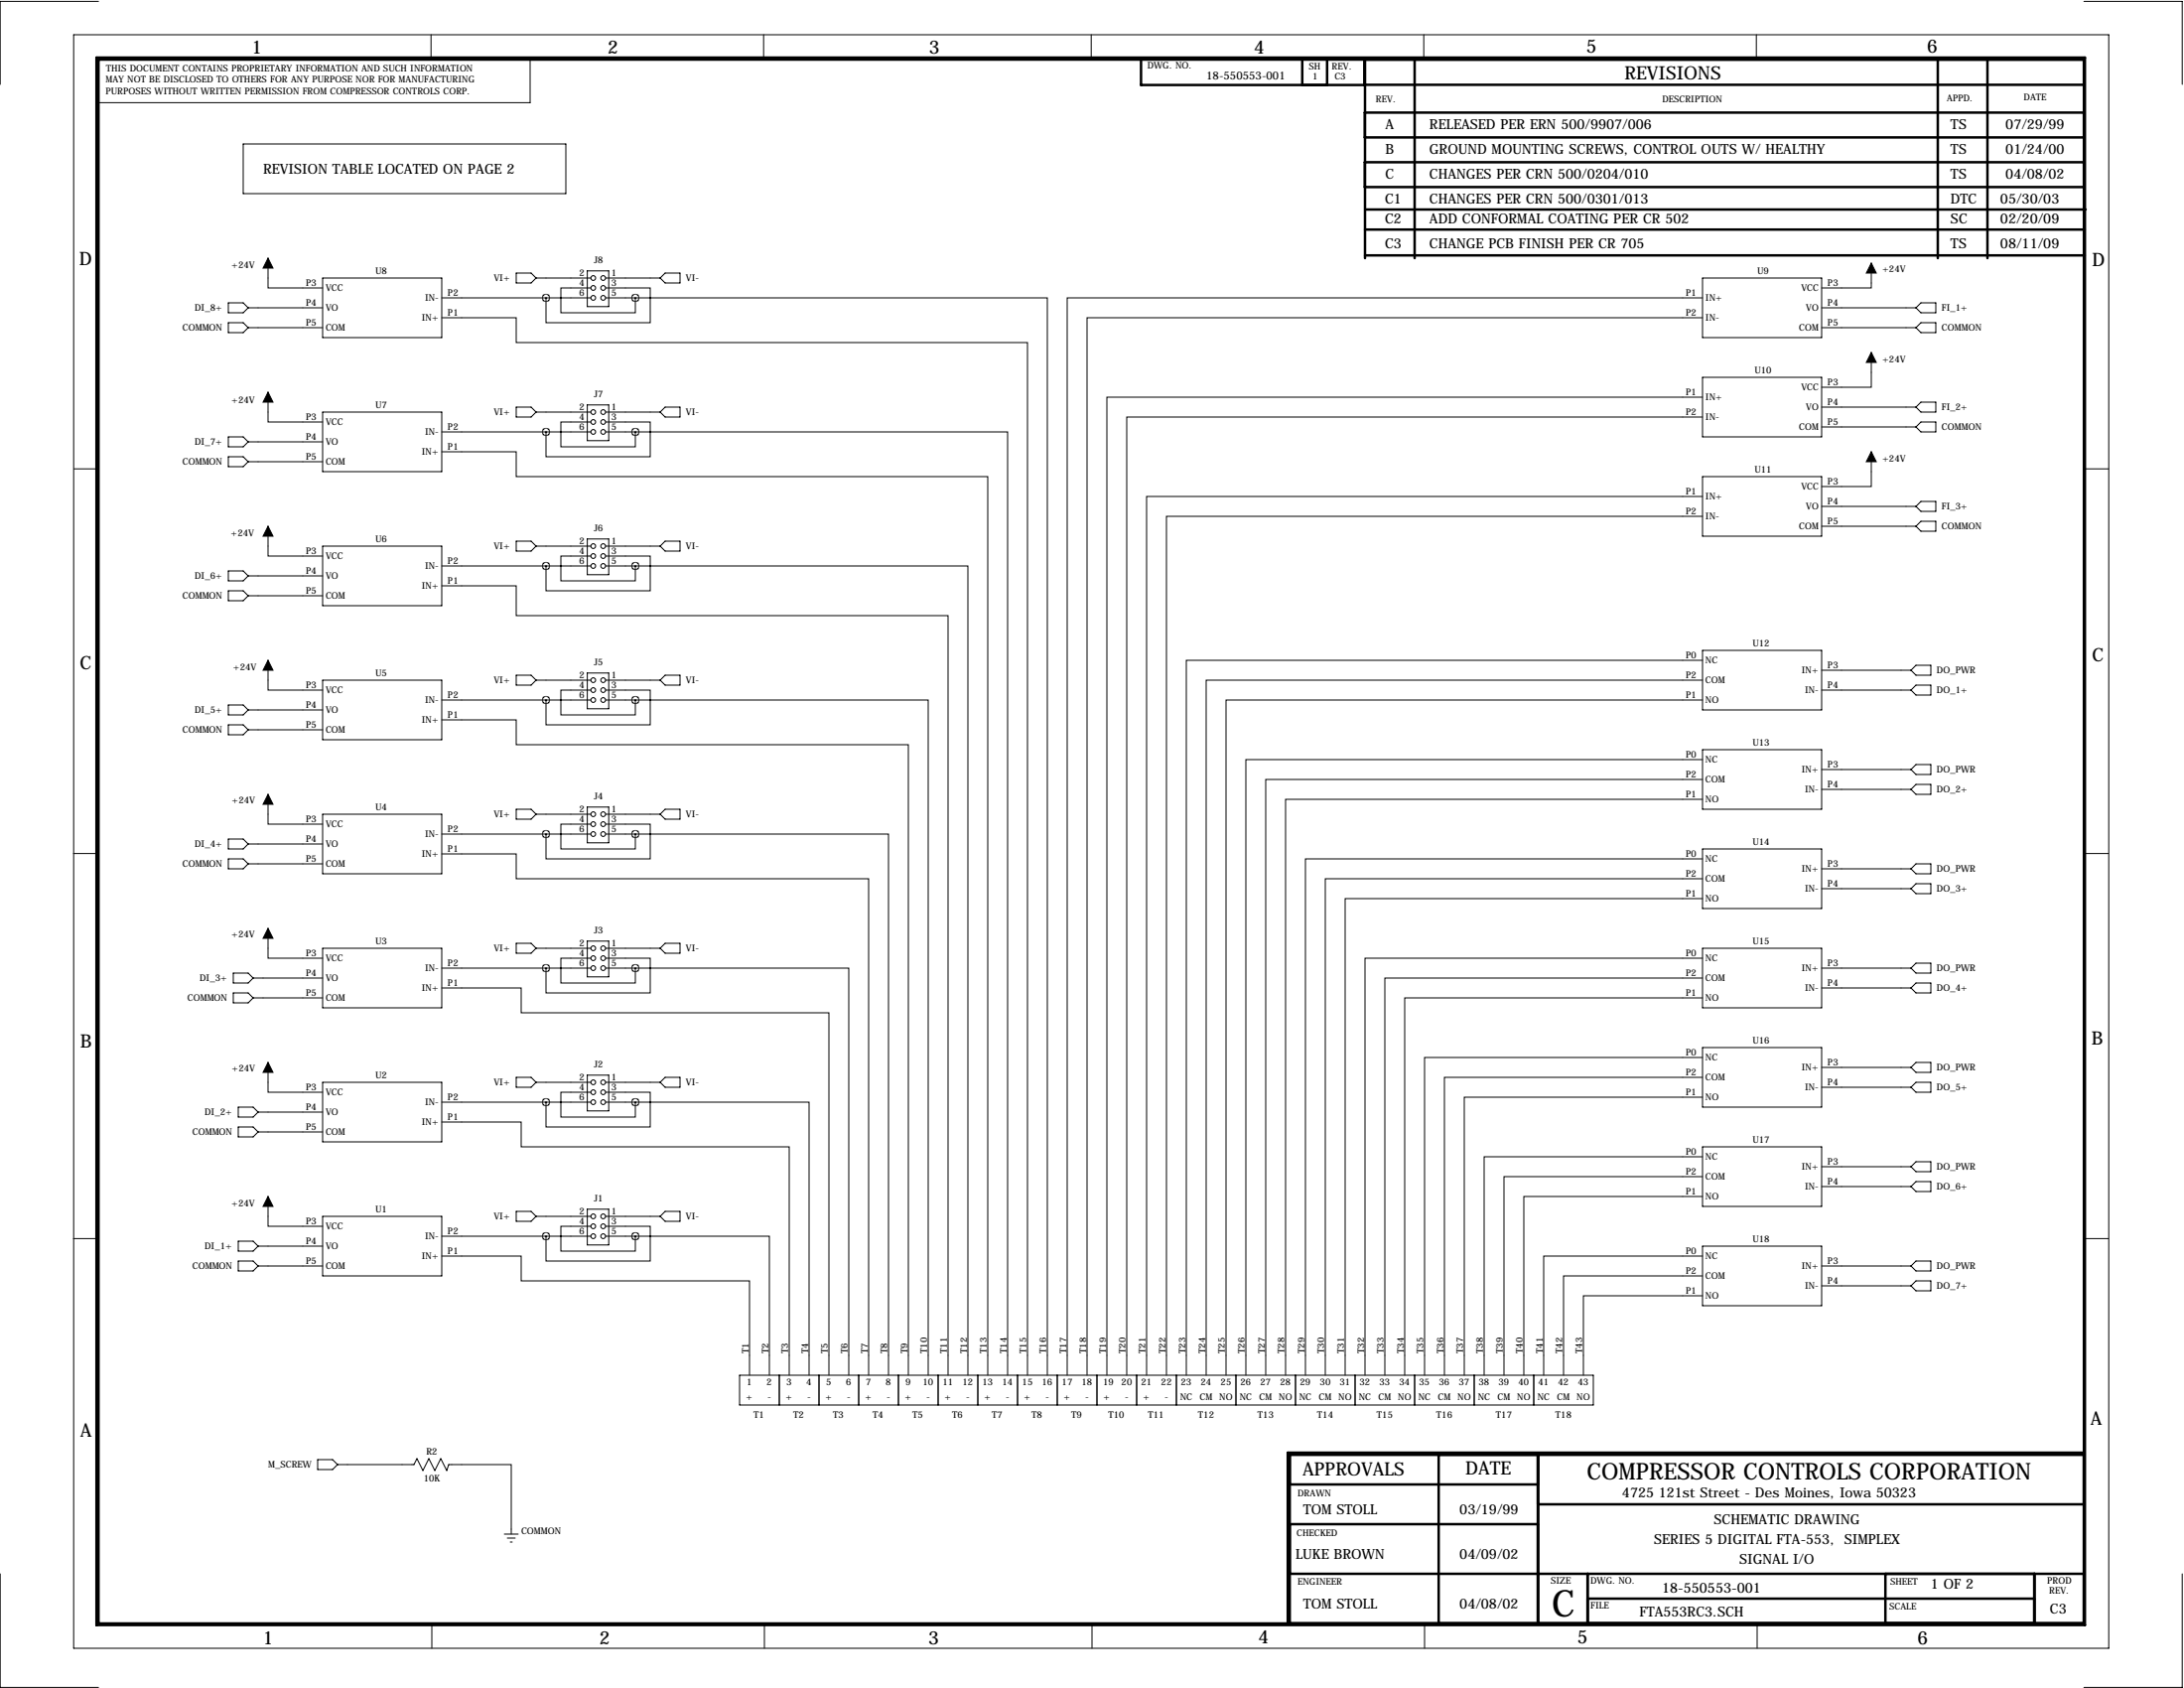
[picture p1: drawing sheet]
<svg xmlns="http://www.w3.org/2000/svg" width="559mm" height="432mm" viewBox="0 0 559 432" stroke-linecap="round" stroke-linejoin="round" font-family="sans-serif">
<g fill="none" stroke="#000" stroke-width=".25">
<path d="M18.8 8.9h520.7v412.7h-520.7zM25.2 .4h-25.1v21.2M110.3 8.9v6.3M142.8 15.2h-7.2v11.1h-110.8M195.4 8.9v6.3M279.2 8.9v6.3M364.3 8.9v6.3M449.4 8.9v6.3M533.2 .4h25.1v21.2M62.2 36.8h82.6v12.7h-82.6zM58.4 77.5h3.8l1.3 1.2-1.3 1.3h-3.8zM63.5 78.7h19"/>
<path d="M68.6 66v7.7h13.9M82.5 71.1h30.5v15.3h-30.5zM113 76.2h38.1M132.1 69.8h3.8l1.3 1.3-1.3 1.3h-3.8zM137.2 71.1h13.9M150.3 69.3h5.5v9.1h-5.5zM151.1 73.7h-7.6v6.3h19.1v-3.8M154.9 73.7h11.5v8.9h-26.7v-6.4M154.9 71.1h14M154.9 76.2h7.7M162.6 76.2h105.4v275.6M168.9 71.1l1.3-1.3h3.8v2.6h-3.8z"/>
<path d="M435.6 76.2h-162.6v275.6M435.6 71.1h30.5v15.3h-30.5zM466.1 78.7h24.1M478.8 67.3v6.4h-12.7M491.5 77.5h3.8v2.5h-3.8l-1.3-1.3zM58.4 82.6h3.8l1.3 1.2-1.3 1.3h-3.8zM63.5 83.8h19M113 81.3h19.1v6.3h130.8v264.2M435.6 81.3h-157.5v270.5M435.6 96.5h30.5v15.3h-30.5zM466.1 83.8h24.1M478.8 90.2v8.9h-12.7"/>
<path d="M491.5 82.6h3.8v2.5h-3.8l-1.3-1.3zM18.9 119.9h6.4M58.4 111.8h3.8l1.3 1.2-1.3 1.3h-3.8zM58.4 116.8h3.8l1.3 1.3-1.3 1.3h-3.8zM63.5 113h19M63.5 118.1h19M68.6 100.3v7.6h13.9M82.5 105.4h30.5v15.2h-30.5zM113 115.6h19.1v6.3h120.6v229.9M113 110.5h38.1M132.1 104.1h3.8l1.3 1.3-1.3 1.3h-3.8zM137.2 105.4h13.9"/>
<path d="M150.3 103.6h5.5v9.1h-5.5zM151.1 107.9h-7.6v6.4h19.1v-3.8M154.9 107.9h11.5v8.9h-26.7v-6.3M154.9 105.4h14M154.9 110.5h7.7M162.6 110.5h95.2v241.3M168.9 105.4l1.3-1.3h3.8v2.6h-3.8zM435.6 101.6h-152.4v250.2M435.6 106.7h-147.3v245.1M466.1 104.1h24.1M466.1 109.2h24.1M478.8 115.6v8.9h-12.7"/>
<path d="M491.5 102.9h3.8v2.5h-3.8l-1.3-1.3zM491.5 107.9h3.8v2.6h-3.8l-1.3-1.3zM533.1 119.9h6.4M68.6 134.6v7.6h13.9M82.5 139.7h30.5v15.2h-30.5zM132.1 138.4h3.8l1.3 1.3-1.3 1.3h-3.8zM137.2 139.7h13.9M150.3 137.9h5.5v9.1h-5.5zM154.9 139.7h14M168.9 139.7l1.3-1.3h3.8v2.6h-3.8zM435.6 127h-142.2v224.8M435.6 132.1h-137.2v219.7"/>
<path d="M435.6 121.9h30.5v15.3h-30.5zM466.1 129.5h24.1M466.1 134.6h24.1M490.2 134.6l1.3-1.3h3.8v2.6h-3.8zM491.5 128.3h3.8v2.5h-3.8l-1.3-1.3zM58.4 146h3.8l1.3 1.3-1.3 1.3h-3.8zM58.4 151.1h3.8l1.3 1.3-1.3 1.3h-3.8zM63.5 147.3h19M63.5 152.4h19M113 149.9h19.1v7.6h110.5v194.3M113 144.8h38.1M151.1 142.2h-7.6v6.4h19.1v-3.8"/>
<path d="M154.9 142.2h11.5v8.9h-26.7v-6.3M154.9 144.8h7.7M162.6 144.8h85v207M68.6 168.9v7.6h13.9M82.5 174h30.5v15.2h-30.5zM113 179.1h38.1M132.1 172.7h3.8l1.3 1.3-1.3 1.3h-3.8zM137.2 174h13.9M150.3 172.2h5.5v9.1h-5.5zM151.1 176.5h-7.6v6.4h19.1v-3.8M154.9 176.5h11.5v8.9h-26.7v-6.3M154.9 174h14"/>
<path d="M154.9 179.1h7.7M162.6 179.1h74.9v172.7M170.2 172.7h3.8v2.6h-3.8l-1.3-1.3zM435.6 168.9h-132.1v182.9M435.6 174h-127v177.8M435.6 179.1h-121.9v172.7M435.6 166.4h30.5v15.2h-30.5zM466.1 176.5h22.8M466.1 171.4h22.8M490.2 175.3h3.8v2.5h-3.8l-1.3-1.3zM490.2 170.2h3.8v2.5h-3.8l-1.3-1.3zM58.4 180.3h3.8l1.3 1.3-1.3 1.3h-3.8z"/>
<path d="M58.4 185.4h3.8l1.3 1.3-1.3 1.3h-3.8zM63.5 181.6h19M63.5 186.7h19M113 184.1h19.1v6.4h100.3v161.3M435.6 194.3h-116.8v157.5M435.6 199.4h-111.8v152.4M435.6 191.8h30.5v15.2h-30.5zM466.1 196.8h22.8M488.9 196.8l1.3-1.2h3.8v2.5h-3.8zM18.8 218.3h6.4M58.4 214.6h3.8l1.3 1.3-1.3 1.3h-3.8zM58.4 219.7h3.8l1.3 1.3-1.3 1.2h-3.8z"/>
<path d="M63.5 215.9h19M68.6 203.2v7.6h13.9M82.5 208.3h30.5v15.2h-30.5zM113 218.4h19.1v6.4h90.1v127M113 213.4h38.1M132.1 207h3.8l1.3 1.3-1.3 1.2h-3.8zM137.2 208.3h13.9M150.3 206.5h5.5v9.1h-5.5zM151.1 210.8h-7.6v6.4h19.1v-3.8M154.9 210.8h11.5v8.9h-26.7v-6.3M154.9 208.3h14M154.9 213.4h7.7"/>
<path d="M162.6 213.4h64.7v138.4M170.2 207h3.8v2.5h-3.8l-1.3-1.2zM435.6 204.5h-106.7v147.3M435.6 219.7h-101.6v132.1M435.6 217.2h30.5v15.2h-30.5zM466.1 201.9h22.8M490.2 200.7h3.8v2.5h-3.8l-1.3-1.3zM533 218.3h6.4M63.5 221h19M68.6 237.5v7.6h13.9M435.6 224.8h-96.5v127M435.6 229.9h-91.4v121.9"/>
<path d="M466.1 222.2h22.8M466.1 227.3h22.8M490.2 221h3.8v2.5h-3.8l-1.3-1.3zM490.2 226.1h3.8v2.5h-3.8l-1.3-1.3zM59.7 248.9h3.8l1.3 1.3-1.3 1.3h-3.8zM59.7 254h3.8l1.3 1.3-1.3 1.2h-3.8zM64.8 250.2h17.7M64.8 255.3h17.7M82.5 242.6h30.5v15.2h-30.5zM113 252.7h20.3v6.4h78.8v92.7M113 247.6h38.1M132.1 241.3h3.8l1.3 1.3-1.3 1.2h-3.8z"/>
<path d="M137.2 242.6h13.9M150.3 240.7h5.5v9.2h-5.5zM151.1 245.1h-7.6v6.4h19.1v-3.9M154.9 245.1h11.5v8.9h-26.7v-6.4M154.9 242.6h14M154.9 247.6h7.7M162.6 247.6h54.6v104.2M168.9 242.6l1.3-1.3h3.8v2.5h-3.8zM435.6 245.1h-86.4v106.7M435.6 250.2h-81.3v101.6M435.6 255.3h-76.2v96.5M435.6 242.6h30.5v15.2h-30.5z"/>
<path d="M466.1 247.6h22.8M466.1 252.7h22.8M490.2 251.5h3.8v2.5h-3.8l-1.3-1.3zM490.2 246.4h3.8v2.5h-3.8l-1.3-1.3zM68.6 271.8v7.6h13.9M82.5 276.9h30.5v15.2h-30.5zM132.1 275.6h3.8l1.3 1.3-1.3 1.2h-3.8zM137.2 276.9h13.9M150.3 275h5.5v9.2h-5.5zM151.1 279.4h-7.6v6.4h19.1v-3.9M154.9 279.4h11.5v8.9h-26.7v-6.4M154.9 276.9h14"/>
<path d="M168.9 276.9l1.3-1.3h3.8v2.5h-3.8zM435.6 270.5h-71.1v81.3M435.6 275.6h-66v76.2M435.6 268h30.5v15.2h-30.5zM466.1 273h22.8M466.1 278.1h22.8M490.2 276.9h3.8v2.5h-3.8l-1.3-1.3zM490.2 271.8h3.8v2.5h-3.8l-1.3-1.3zM61 283.2h3.8l1.2 1.3-1.2 1.3h-3.8zM61 288.3h3.8l1.2 1.3-1.2 1.2h-3.8zM66 284.5h16.5M66 289.6h16.5"/>
<path d="M113 287h20.3v6.4h68.6v58.4M113 281.9h38.1M154.9 281.9h7.7M162.6 281.9h44.4v69.9M435.6 280.7h-61v71.1M435.6 295.9h-55.9v55.9M435.6 293.4h30.5v15.2h-30.5zM466.1 298.4h22.8M490.2 297.2h3.8v2.5h-3.8l-1.3-1.3zM18.8 316.8h6.4M61 317.5h3.8l1.2 1.3-1.2 1.2h-3.8zM66 318.8h16.5"/>
<path d="M68.6 306.1v7.6h13.9M82.5 311.1h30.5v15.3h-30.5zM113 316.2h38.1M132.1 309.9h3.8l1.3 1.2-1.3 1.3h-3.8zM137.2 311.1h13.9M150.3 309.3h5.5v9.2h-5.5zM151.1 313.7h-7.6v6.3h19.1v-3.8M154.9 313.7h11.5v8.9h-26.7v-6.4M154.9 311.1h14M154.9 316.2h7.7M162.6 316.2h34.2v35.6M170.2 309.9h3.8v2.5h-3.8l-1.3-1.3z"/>
<path d="M435.6 301h-50.8v50.8M435.6 306.1h-45.7v45.7M435.6 318.8h30.5v15.2h-30.5zM466.1 303.5h22.8M490.2 302.3h3.8v2.5h-3.8l-1.3-1.3zM533 316.8h6.4M61 322.6h3.8l1.2 1.2-1.2 1.3h-3.8zM66 323.8h16.5M113 321.3h20.3v6.4h58.5v24.1M435.6 321.3h-40.6v30.5M435.6 326.4h-35.6v25.4M435.6 331.5h-30.5v20.3"/>
<path d="M466.1 323.8h22.8M466.1 328.9h22.8M490.2 322.6h3.8v2.5h-3.8l-1.3-1.3zM490.2 327.7h3.8v2.5h-3.8l-1.3-1.3zM189.2 351.8h218.5v7.6h-218.5zM199.4 351.8v7.6M209.5 351.8v7.6M219.7 351.8v7.6M229.9 351.8v7.6M240 351.8v7.6M250.2 351.8v7.6M260.3 351.8v7.6"/>
<path d="M270.5 351.8v7.6M280.7 351.8v7.6M290.8 351.8v7.6M301 351.8v7.6M316.2 351.8v7.6M331.5 351.8v7.6M346.7 351.8v7.6M361.9 351.8v7.6M377.2 351.8v7.6M392.4 351.8v7.6M81.3 373.4h3.8l1.3 1.2-1.3 1.3h-3.8zM86.4 374.6h19.5l.8-1.5 1.5 3.1 1.5-3.1 1.6 3.1 1.5-3.1 1.5 3.1 .5-1.6h16v17.8"/>
<path d="M129 392.4h3.6M129.8 393.4h2M130.6 394.5h.5M.1 402.6v29h25.1M110.5 415.3v6.3M195.6 415.3v6.3M279.4 415.3v6.3M364.5 415.3v6.3M449.6 415.3v6.3M558.3 402.6v29h-25.1"/>
<circle cx="151.8" cy="71.1" r=".61"/>
<circle cx="151.8" cy="76.2" r=".61"/>
<circle cx="151.8" cy="73.7" r=".61"/>
<circle cx="154.3" cy="71.1" r=".61"/>
<circle cx="154.3" cy="76.2" r=".61"/>
<circle cx="154.3" cy="73.7" r=".61"/>
<circle cx="151.8" cy="107.9" r=".61"/>
<circle cx="151.8" cy="110.5" r=".61"/>
<circle cx="151.8" cy="105.4" r=".61"/>
<circle cx="154.3" cy="107.9" r=".61"/>
<circle cx="154.3" cy="110.5" r=".61"/>
<circle cx="154.3" cy="105.4" r=".61"/>
<circle cx="151.8" cy="139.7" r=".61"/>
<circle cx="154.3" cy="139.7" r=".61"/>
<circle cx="151.8" cy="142.2" r=".61"/>
<circle cx="151.8" cy="144.8" r=".61"/>
<circle cx="154.3" cy="144.8" r=".61"/>
<circle cx="154.3" cy="142.2" r=".61"/>
<circle cx="151.8" cy="174" r=".61"/>
<circle cx="151.8" cy="176.5" r=".61"/>
<circle cx="151.8" cy="179.1" r=".61"/>
<circle cx="154.3" cy="176.5" r=".61"/>
<circle cx="154.3" cy="174" r=".61"/>
<circle cx="154.3" cy="179.1" r=".61"/>
<circle cx="151.8" cy="208.3" r=".61"/>
<circle cx="151.8" cy="210.8" r=".61"/>
<circle cx="151.8" cy="213.4" r=".61"/>
<circle cx="154.3" cy="208.3" r=".61"/>
<circle cx="154.3" cy="210.8" r=".61"/>
<circle cx="154.3" cy="213.4" r=".61"/>
<circle cx="151.8" cy="247.6" r=".61"/>
<circle cx="151.8" cy="242.6" r=".61"/>
<circle cx="151.8" cy="245.1" r=".61"/>
<circle cx="154.3" cy="247.6" r=".61"/>
<circle cx="154.3" cy="245.1" r=".61"/>
<circle cx="154.3" cy="242.6" r=".61"/>
<circle cx="151.8" cy="276.9" r=".61"/>
<circle cx="151.8" cy="279.4" r=".61"/>
<circle cx="154.3" cy="276.9" r=".61"/>
<circle cx="154.3" cy="279.4" r=".61"/>
<circle cx="151.8" cy="281.9" r=".61"/>
<circle cx="154.3" cy="281.9" r=".61"/>
<circle cx="151.8" cy="313.7" r=".61"/>
<circle cx="151.8" cy="311.1" r=".61"/>
<circle cx="151.8" cy="316.2" r=".61"/>
<circle cx="154.3" cy="313.7" r=".61"/>
<circle cx="154.3" cy="311.1" r=".61"/>
<circle cx="154.3" cy="316.2" r=".61"/>
</g>
<g fill="none" stroke="#000" stroke-width=".63">
<path d="M24.7 14.7h508.8v401h-508.8zM25.2 15.2h508v400.1h-508zM291.9 15h57.2v6.7h-57.2zM349.2 15.2v6.5h184M349.2 15.1v50.9M361.9 15.5v50.5M495.8 15.5v50.5M508.5 15.5v50.5M333.2 21.7v-6.7h6.3v6.7M533.2 28.8h-184v6.4h184M349.2 58.7h184.2M349.5 53.6h184.2"/>
<path d="M533.2 41.5h-184v6.4h184M349.2 65.3h184.2M330 379.7h63.5M368.1 372.1v43.2M393.5 372.1v43.2M533.2 372.1h-203.2v43.2M533.2 371.6h-203.7v43.7M330 389.9h63.5M393.5 384.8h139.7M330 402.6h203.2M406.2 402.6v12.7M406.2 408.9h114.3"/>
<path d="M482.4 402.6v12.7M520.5 402.6v12.7"/>
</g>
<path d="M68.6 66l1.2 2.6h-2.5zM478.8 67.3l1.3 2.5h-2.6zM478.8 90.2l1.3 2.5h-2.6zM68.6 100.3l1.2 2.6h-2.5zM478.8 115.6l1.3 2.5h-2.6zM68.6 134.6l1.2 2.6h-2.5zM68.6 168.9l1.2 2.5h-2.5zM68.6 203.2l1.2 2.5h-2.5zM68.6 237.5l1.2 2.5h-2.5zM68.6 271.8l1.2 2.5h-2.5zM68.6 306.1l1.2 2.5h-2.5z" fill="#000" stroke="#000" stroke-width=".25"/>
<path d="M139.6 316.2a.1 .1 0 0 0 .2 0 .1 .1 0 0 0-.2 0zM162.5 316.2a.07 .07 0 0 0 .1 0 .07 .07 0 0 0-.1 0zM139.6 281.9a.1 .1 0 0 0 .2 0 .1 .1 0 0 0-.2 0zM162.5 281.9a.07 .07 0 0 0 .1 0 .07 .07 0 0 0-.1 0zM162.5 247.6a.07 .07 0 0 0 .1 0 .07 .07 0 0 0-.1 0zM139.6 247.6a.1 .1 0 0 0 .2 0 .1 .1 0 0 0-.2 0zM162.5 213.4a.07 .07 0 0 0 .1 0 .07 .07 0 0 0-.1 0zM139.6 213.4a.1 .1 0 0 0 .2 0 .1 .1 0 0 0-.2 0zM162.5 179.1a.07 .07 0 0 0 .1 0 .07 .07 0 0 0-.1 0zM139.6 179.1a.1 .1 0 0 0 .2 0 .1 .1 0 0 0-.2 0zM139.6 144.8a.1 .1 0 0 0 .2 0 .1 .1 0 0 0-.2 0zM162.5 144.8a.07 .07 0 0 0 .1 0 .07 .07 0 0 0-.1 0zM162.5 110.5a.07 .07 0 0 0 .1 0 .07 .07 0 0 0-.1 0zM139.6 110.5a.1 .1 0 0 0 .2 0 .1 .1 0 0 0-.2 0zM162.5 76.2a.07 .07 0 0 0 .1 0 .07 .07 0 0 0-.1 0zM139.6 76.2a.1 .1 0 0 0 .2 0 .1 .1 0 0 0-.2 0z" fill="#000" stroke="#000" stroke-width="1.9"/>
<text font-size="9.5" x="397.1" y="413.5">C</text>
<text font-size="5.9" x="406" y="378.6">COMPRESSOR CONTROLS CORPORATION</text>
<g font-size="4.7">
<text x="64.4" y="13.7">1</text>
<text x="155.5" y="13.7">2</text>
<text x="237.7" y="13.7">3</text>
<text x="320.9" y="13.7">4</text>
<text x="405.8" y="13.5">5</text>
<text x="493.1" y="13.5">6</text>
<text x="415.6" y="20.2">REVISIONS</text>
<text x="20.3" y="67.9">D</text>
<text x="535.3" y="68.1">D</text>
<text x="20.5" y="171.1">C</text>
<text x="535.3" y="169.2">C</text>
<text x="20.5" y="268.1">B</text>
<text x="535.2" y="267.2">B</text>
<text x="534.9" y="364.5">A</text>
<text x="20.5" y="367.5">A</text>
<text x="333.3" y="377.4">APPROVALS</text>
<text x="375" y="377.2">DATE</text>
<text x="67.3" y="420.6">1</text>
<text x="153.4" y="420.6">2</text>
<text x="237.5" y="420.6">3</text>
<text x="322" y="420.5">4</text>
<text x="403.6" y="420.4">5</text>
<text x="490.6" y="420.6">6</text>
</g>
<g font-size="3.6">
<text x="354.5" y="33">A</text>
<text x="365.8" y="33">RELEASED PER ERN 500/9907/006</text>
<text x="499.1" y="33">TS</text>
<text x="513.2" y="33">07/29/99</text>
<text x="354.5" y="39.4">B</text>
<text x="365.8" y="39.4">GROUND MOUNTING SCREWS, CONTROL OUTS W/ HEALTHY</text>
<text x="499.1" y="39.4">TS</text>
<text x="513.2" y="39.4">01/24/00</text>
<text x="67.3" y="44.4">REVISION TABLE LOCATED ON PAGE 2</text>
<text x="354.5" y="45.7">C</text>
<text x="365.8" y="45.7">CHANGES PER CRN 500/0204/010</text>
<text x="499.1" y="45.7">TS</text>
<text x="513.2" y="45.7">04/08/02</text>
<text x="354.3" y="52.1">C1</text>
<text x="365.8" y="52.1">CHANGES PER CRN 500/0301/013</text>
<text x="499.1" y="52.1">DTC</text>
<text x="511.8" y="52.1">05/30/03</text>
<text x="354.3" y="57.1">C2</text>
<text x="365.8" y="57.1">ADD CONFORMAL COATING PER CR 502</text>
<text x="499.1" y="57.1">SC</text>
<text x="511.8" y="57.1">02/20/09</text>
<text x="354.3" y="63.5">C3</text>
<text x="365.8" y="63.5">CHANGE PCB FINISH PER CR 705</text>
<text x="499.1" y="63.5">TS</text>
<text x="511.8" y="63.5">08/11/09</text>
<text x="415" y="383">4725 121st Street - Des Moines, Iowa 50323</text>
<text x="333.4" y="387.3">TOM STOLL</text>
<text x="373.5" y="387.3">03/19/99</text>
<text x="438.6" y="389.9">SCHEMATIC DRAWING</text>
<text x="423.2" y="395">SERIES 5 DIGITAL FTA-553, SIMPLEX</text>
<text x="331.5" y="398.8">LUKE BROWN</text>
<text x="373.5" y="398.8">04/09/02</text>
<text x="445.1" y="400">SIGNAL I/O</text>
<text x="425.3" y="407.4">18-550553-001</text>
<text x="494" y="406.4">1 OF 2</text>
<text x="333.4" y="411.5">TOM STOLL</text>
<text x="373.5" y="411.5">04/08/02</text>
<text x="419.5" y="413.5">FTA553RC3.SCH</text>
<text x="524.5" y="412.7">C3</text>
</g>
<text font-size="2.8" x="308.7" y="20.3">18-550553-001</text>
<g font-size="2.4">
<text x="293.6" y="17.6">DWG. NO.</text>
<text x="334.9" y="17.7">SH</text>
<text x="340.8" y="17.7">REV.</text>
<text x="27" y="21.1">MAY NOT BE DISCLOSED TO OTHERS FOR ANY PURPOSE NOR FOR MANUFACTURING</text>
<text x="27.1" y="18.3">THIS DOCUMENT CONTAINS PROPRIETARY INFORMATION AND SUCH INFORMATION</text>
<text x="335.9" y="20.3">1</text>
<text x="341.5" y="20.3">C3</text>
<text x="27" y="24.2">PURPOSES WITHOUT WRITTEN PERMISSION FROM COMPRESSOR CONTROLS CORP.</text>
<text x="352" y="26.3">REV.</text>
<text x="425.3" y="26.3">DESCRIPTION</text>
<text x="498.1" y="25.9">APPD.</text>
<text x="517.8" y="25.8">DATE</text>
<text x="59.2" y="68.6">+24V</text>
<text x="96" y="70.1">U8</text>
<text x="126.3" y="72">VI+</text>
<text x="148.2" y="70.6">2</text>
<text x="152" y="67.3">J8</text>
<text x="156.5" y="70.6">1</text>
<text x="175.5" y="72">VI-</text>
<text x="449.6" y="70.1">U9</text>
<text x="481.6" y="69.6">+24V</text>
<text x="78.3" y="73.2">P3</text>
<text x="83.3" y="74.5">VCC</text>
<text x="108.7" y="77">IN-</text>
<text x="114.6" y="75.7">P2</text>
<text x="148.2" y="73.2">4</text>
<text x="148.2" y="75.7">6</text>
<text x="156.5" y="73.2">3</text>
<text x="156.5" y="75.7">5</text>
<text x="431.4" y="75.7">P1</text>
<text x="436.4" y="77">IN+</text>
<text x="460.8" y="74.5">VCC</text>
<text x="467.6" y="73.2">P3</text>
<text x="49.8" y="79.6">DI_8+</text>
<text x="78.3" y="78.2">P4</text>
<text x="78.3" y="83.3">P5</text>
<text x="83.3" y="79.6">VO</text>
<text x="107.9" y="82.1">IN+</text>
<text x="114.6" y="80.8">P1</text>
<text x="431.4" y="80.8">P2</text>
<text x="436.4" y="82.1">IN-</text>
<text x="462.1" y="79.6">VO</text>
<text x="467.6" y="78.2">P4</text>
<text x="467.6" y="83.3">P5</text>
<text x="496.8" y="79.6">FI_1+</text>
<text x="46.7" y="84.7">COMMON</text>
<text x="83.3" y="84.7">COM</text>
<text x="460.3" y="84.7">COM</text>
<text x="496.8" y="84.7">COMMON</text>
<text x="448.9" y="95.5">U10</text>
<text x="481.6" y="92.7">+24V</text>
<text x="152" y="101.6">J7</text>
<text x="431.4" y="101.1">P1</text>
<text x="460.8" y="99.9">VCC</text>
<text x="467.6" y="98.6">P3</text>
<text x="59.2" y="103">+24V</text>
<text x="78.3" y="107.4">P3</text>
<text x="96" y="104.4">U7</text>
<text x="126.3" y="106.2">VI+</text>
<text x="148.2" y="104.9">2</text>
<text x="148.2" y="107.4">4</text>
<text x="156.5" y="104.9">1</text>
<text x="156.5" y="107.4">3</text>
<text x="175.5" y="106.2">VI-</text>
<text x="431.4" y="106.2">P2</text>
<text x="436.4" y="102.4">IN+</text>
<text x="436.4" y="107.5">IN-</text>
<text x="462.1" y="105">VO</text>
<text x="467.6" y="103.6">P4</text>
<text x="496.8" y="105">FI_2+</text>
<text x="49.8" y="113.9">DI_7+</text>
<text x="78.3" y="112.5">P4</text>
<text x="83.3" y="108.8">VCC</text>
<text x="83.3" y="113.9">VO</text>
<text x="108.7" y="111.3">IN-</text>
<text x="114.6" y="110">P2</text>
<text x="148.2" y="110">6</text>
<text x="156.5" y="110">5</text>
<text x="460.3" y="110.1">COM</text>
<text x="467.6" y="108.7">P5</text>
<text x="496.8" y="110.1">COMMON</text>
<text x="46.7" y="118.9">COMMON</text>
<text x="78.3" y="117.6">P5</text>
<text x="83.3" y="118.9">COM</text>
<text x="107.9" y="116.4">IN+</text>
<text x="114.6" y="115.1">P1</text>
<text x="481.6" y="118.1">+24V</text>
<text x="448.9" y="120.9">U11</text>
<text x="460.8" y="125.3">VCC</text>
<text x="467.6" y="124">P3</text>
<text x="431.4" y="126.5">P1</text>
<text x="431.4" y="131.6">P2</text>
<text x="436.4" y="127.8">IN+</text>
<text x="462.1" y="130.4">VO</text>
<text x="467.6" y="129">P4</text>
<text x="496.8" y="130.4">FI_3+</text>
<text x="59" y="137.3">+24V</text>
<text x="152" y="135.9">J6</text>
<text x="436.4" y="132.9">IN-</text>
<text x="460.3" y="135.5">COM</text>
<text x="467.6" y="134.1">P5</text>
<text x="496.8" y="135.5">COMMON</text>
<text x="78.3" y="141.7">P3</text>
<text x="83.3" y="143.1">VCC</text>
<text x="96" y="138.7">U6</text>
<text x="126.3" y="140.5">VI+</text>
<text x="148.2" y="139.2">2</text>
<text x="148.2" y="141.7">4</text>
<text x="156.5" y="139.2">1</text>
<text x="156.5" y="141.7">3</text>
<text x="175.5" y="140.5">VI-</text>
<text x="49.8" y="148.2">DI_6+</text>
<text x="78.3" y="146.8">P4</text>
<text x="83.3" y="148.2">VO</text>
<text x="108.7" y="145.6">IN-</text>
<text x="114.6" y="144.3">P2</text>
<text x="114.6" y="149.4">P1</text>
<text x="148.2" y="144.3">6</text>
<text x="156.5" y="144.3">5</text>
<text x="46.7" y="153.2">COMMON</text>
<text x="78.3" y="151.9">P5</text>
<text x="83.3" y="153.2">COM</text>
<text x="107.9" y="150.7">IN+</text>
<text x="448.4" y="165.4">U12</text>
<text x="59.6" y="171.4">+24V</text>
<text x="96" y="173">U5</text>
<text x="148.2" y="173.5">2</text>
<text x="152" y="170.2">J5</text>
<text x="156.5" y="173.5">1</text>
<text x="431.4" y="168.4">P0</text>
<text x="431.4" y="173.5">P2</text>
<text x="436.4" y="169.7">NC</text>
<text x="461" y="172.3">IN+</text>
<text x="467.6" y="170.9">P3</text>
<text x="495.6" y="172.3">DO_PWR</text>
<text x="78.3" y="176">P3</text>
<text x="83.3" y="177.4">VCC</text>
<text x="108.7" y="179.9">IN-</text>
<text x="114.6" y="178.6">P2</text>
<text x="126.3" y="174.8">VI+</text>
<text x="148.2" y="176">4</text>
<text x="148.2" y="178.6">6</text>
<text x="156.5" y="176">3</text>
<text x="156.5" y="178.6">5</text>
<text x="175.5" y="174.8">VI-</text>
<text x="431.4" y="178.6">P1</text>
<text x="436.4" y="174.8">COM</text>
<text x="436.4" y="179.9">NO</text>
<text x="461.8" y="177.4">IN-</text>
<text x="467.6" y="176">P4</text>
<text x="495.6" y="177.4">DO_1+</text>
<text x="49.8" y="182.4">DI_5+</text>
<text x="78.3" y="181.1">P4</text>
<text x="83.3" y="182.4">VO</text>
<text x="107.9" y="185">IN+</text>
<text x="114.6" y="183.6">P1</text>
<text x="46.7" y="187.5">COMMON</text>
<text x="78.3" y="186.2">P5</text>
<text x="83.3" y="187.5">COM</text>
<text x="448.4" y="190.8">U13</text>
<text x="431.4" y="193.8">P0</text>
<text x="436.4" y="195.1">NC</text>
<text x="461" y="197.7">IN+</text>
<text x="467.6" y="196.3">P3</text>
<text x="495.6" y="197.7">DO_PWR</text>
<text x="431.4" y="198.9">P2</text>
<text x="431.4" y="204">P1</text>
<text x="436.4" y="200.2">COM</text>
<text x="461.8" y="202.8">IN-</text>
<text x="467.6" y="201.4">P4</text>
<text x="495.6" y="202.8">DO_2+</text>
<text x="59.3" y="205.5">+24V</text>
<text x="96" y="207.3">U4</text>
<text x="126.3" y="209.1">VI+</text>
<text x="148.2" y="207.8">2</text>
<text x="152" y="204.5">J4</text>
<text x="156.5" y="207.8">1</text>
<text x="175.5" y="209.1">VI-</text>
<text x="436.4" y="205.3">NO</text>
<text x="78.3" y="210.3">P3</text>
<text x="78.3" y="215.4">P4</text>
<text x="83.3" y="211.7">VCC</text>
<text x="108.7" y="214.2">IN-</text>
<text x="114.6" y="212.9">P2</text>
<text x="148.2" y="210.3">4</text>
<text x="148.2" y="212.9">6</text>
<text x="156.5" y="210.3">3</text>
<text x="156.5" y="212.9">5</text>
<text x="46.7" y="221.8">COMMON</text>
<text x="49.8" y="216.7">DI_4+</text>
<text x="78.3" y="220.5">P5</text>
<text x="83.3" y="216.7">VO</text>
<text x="83.3" y="221.8">COM</text>
<text x="107.9" y="219.3">IN+</text>
<text x="114.6" y="217.9">P1</text>
<text x="431.4" y="219.2">P0</text>
<text x="436.4" y="220.5">NC</text>
<text x="448.4" y="216.2">U14</text>
<text x="467.6" y="221.7">P3</text>
<text x="431.4" y="224.3">P2</text>
<text x="436.4" y="225.6">COM</text>
<text x="461" y="223.1">IN+</text>
<text x="467.6" y="226.8">P4</text>
<text x="495.6" y="223.1">DO_PWR</text>
<text x="431.4" y="229.4">P1</text>
<text x="436.4" y="230.7">NO</text>
<text x="461.8" y="228.2">IN-</text>
<text x="495.6" y="228.2">DO_3+</text>
<text x="59.2" y="239.8">+24V</text>
<text x="152" y="238.8">J3</text>
<text x="78.3" y="244.6">P3</text>
<text x="83.3" y="245.9">VCC</text>
<text x="96" y="241.6">U3</text>
<text x="126.3" y="243.4">VI+</text>
<text x="148.2" y="242.1">2</text>
<text x="148.2" y="244.6">4</text>
<text x="156.5" y="242.1">1</text>
<text x="156.5" y="244.6">3</text>
<text x="175.5" y="243.4">VI-</text>
<text x="431.4" y="244.6">P0</text>
<text x="436.4" y="245.9">NC</text>
<text x="448.4" y="241.6">U15</text>
<text x="51.1" y="251">DI_3+</text>
<text x="78.3" y="249.7">P4</text>
<text x="83.3" y="251">VO</text>
<text x="108.7" y="248.5">IN-</text>
<text x="114.6" y="247.1">P2</text>
<text x="148.2" y="247.1">6</text>
<text x="156.5" y="247.1">5</text>
<text x="431.4" y="249.7">P2</text>
<text x="436.4" y="251">COM</text>
<text x="461" y="248.5">IN+</text>
<text x="467.6" y="247.1">P3</text>
<text x="495.6" y="248.5">DO_PWR</text>
<text x="48" y="256.1">COMMON</text>
<text x="78.3" y="254.8">P5</text>
<text x="83.3" y="256.1">COM</text>
<text x="107.9" y="253.6">IN+</text>
<text x="114.6" y="252.2">P1</text>
<text x="431.4" y="254.8">P1</text>
<text x="436.4" y="256.1">NO</text>
<text x="461.8" y="253.6">IN-</text>
<text x="467.6" y="252.2">P4</text>
<text x="495.6" y="253.6">DO_4+</text>
<text x="448.4" y="267">U16</text>
<text x="59.3" y="274.1">+24V</text>
<text x="96" y="275.8">U2</text>
<text x="152" y="273">J2</text>
<text x="431.4" y="270">P0</text>
<text x="431.4" y="275.1">P2</text>
<text x="436.4" y="271.3">NC</text>
<text x="461" y="273.9">IN+</text>
<text x="467.6" y="272.5">P3</text>
<text x="495.6" y="273.9">DO_PWR</text>
<text x="78.3" y="278.9">P3</text>
<text x="83.3" y="280.2">VCC</text>
<text x="114.6" y="281.4">P2</text>
<text x="126.3" y="277.7">VI+</text>
<text x="148.2" y="276.4">2</text>
<text x="148.2" y="278.9">4</text>
<text x="148.2" y="281.4">6</text>
<text x="156.5" y="276.4">1</text>
<text x="156.5" y="278.9">3</text>
<text x="156.5" y="281.4">5</text>
<text x="175.5" y="277.7">VI-</text>
<text x="431.4" y="280.2">P1</text>
<text x="436.4" y="276.4">COM</text>
<text x="436.4" y="281.5">NO</text>
<text x="461.8" y="279">IN-</text>
<text x="467.6" y="277.6">P4</text>
<text x="495.6" y="279">DO_5+</text>
<text x="52.4" y="285.3">DI_2+</text>
<text x="78.3" y="284">P4</text>
<text x="83.3" y="285.3">VO</text>
<text x="107.9" y="287.9">IN+</text>
<text x="108.7" y="282.8">IN-</text>
<text x="114.6" y="286.5">P1</text>
<text x="49.2" y="290.4">COMMON</text>
<text x="78.3" y="289.1">P5</text>
<text x="83.3" y="290.4">COM</text>
<text x="448.4" y="292.4">U17</text>
<text x="431.4" y="295.4">P0</text>
<text x="436.4" y="296.7">NC</text>
<text x="461" y="299.3">IN+</text>
<text x="467.6" y="297.9">P3</text>
<text x="495.6" y="299.3">DO_PWR</text>
<text x="431.4" y="300.5">P2</text>
<text x="431.4" y="305.6">P1</text>
<text x="436.4" y="301.8">COM</text>
<text x="461.8" y="304.4">IN-</text>
<text x="467.6" y="303">P4</text>
<text x="495.6" y="304.4">DO_6+</text>
<text x="59.2" y="308.7">+24V</text>
<text x="96" y="310.1">U1</text>
<text x="126.3" y="312">VI+</text>
<text x="148.2" y="310.6">2</text>
<text x="152" y="307.3">J1</text>
<text x="156.5" y="310.6">1</text>
<text x="175.5" y="312">VI-</text>
<text x="436.4" y="306.9">NO</text>
<text x="78.3" y="313.2">P3</text>
<text x="83.3" y="314.5">VCC</text>
<text x="108.7" y="317.1">IN-</text>
<text x="114.6" y="315.7">P2</text>
<text x="148.2" y="313.2">4</text>
<text x="148.2" y="315.7">6</text>
<text x="156.5" y="313.2">3</text>
<text x="156.5" y="315.7">5</text>
<text x="448.4" y="317.8">U18</text>
<text x="52.4" y="319.6">DI_1+</text>
<text x="78.3" y="318.3">P4</text>
<text x="78.3" y="323.3">P5</text>
<text x="83.3" y="319.6">VO</text>
<text x="107.9" y="322.1">IN+</text>
<text x="114.6" y="320.8">P1</text>
<text x="431.4" y="320.8">P0</text>
<text x="436.4" y="322.1">NC</text>
<text x="467.6" y="323.3">P3</text>
<text x="49.2" y="324.7">COMMON</text>
<text x="83.3" y="324.7">COM</text>
<text x="431.4" y="325.9">P2</text>
<text x="436.4" y="327.2">COM</text>
<text x="461" y="324.7">IN+</text>
<text x="461.8" y="329.8">IN-</text>
<text x="467.6" y="328.4">P4</text>
<text x="495.6" y="329.8">DO_7+</text>
<text x="495.6" y="324.7">DO_PWR</text>
<text x="431.4" y="331">P1</text>
<text x="436.4" y="332.3">NO</text>
<text x="191.5" y="346.2" transform="rotate(-90 191.5 346.2)">T1</text>
<text x="196.6" y="346.2" transform="rotate(-90 196.6 346.2)">T2</text>
<text x="201.7" y="346.2" transform="rotate(-90 201.7 346.2)">T3</text>
<text x="206.8" y="346.2" transform="rotate(-90 206.8 346.2)">T4</text>
<text x="211.8" y="346.2" transform="rotate(-90 211.8 346.2)">T5</text>
<text x="216.9" y="346.2" transform="rotate(-90 216.9 346.2)">T6</text>
<text x="222" y="346.2" transform="rotate(-90 222 346.2)">T7</text>
<text x="227.1" y="346.2" transform="rotate(-90 227.1 346.2)">T8</text>
<text x="232.2" y="346.2" transform="rotate(-90 232.2 346.2)">T9</text>
<text x="237.2" y="346.2" transform="rotate(-90 237.2 346.2)">T10</text>
<text x="242.3" y="346.2" transform="rotate(-90 242.3 346.2)">T11</text>
<text x="247.4" y="346.2" transform="rotate(-90 247.4 346.2)">T12</text>
<text x="252.5" y="346.2" transform="rotate(-90 252.5 346.2)">T13</text>
<text x="257.6" y="346.2" transform="rotate(-90 257.6 346.2)">T14</text>
<text x="262.6" y="346.2" transform="rotate(-90 262.6 346.2)">T15</text>
<text x="267.7" y="346.2" transform="rotate(-90 267.7 346.2)">T16</text>
<text x="272.8" y="346.2" transform="rotate(-90 272.8 346.2)">T17</text>
<text x="277.9" y="346.2" transform="rotate(-90 277.9 346.2)">T18</text>
<text x="283" y="346.2" transform="rotate(-90 283 346.2)">T19</text>
<text x="288" y="346.2" transform="rotate(-90 288 346.2)">T20</text>
<text x="293.1" y="346.2" transform="rotate(-90 293.1 346.2)">T21</text>
<text x="298.2" y="346.2" transform="rotate(-90 298.2 346.2)">T22</text>
<text x="303.3" y="346.2" transform="rotate(-90 303.3 346.2)">T23</text>
<text x="308.4" y="346.2" transform="rotate(-90 308.4 346.2)">T24</text>
<text x="313.4" y="346.2" transform="rotate(-90 313.4 346.2)">T25</text>
<text x="318.5" y="346.2" transform="rotate(-90 318.5 346.2)">T26</text>
<text x="323.6" y="346.2" transform="rotate(-90 323.6 346.2)">T27</text>
<text x="328.7" y="346.2" transform="rotate(-90 328.7 346.2)">T28</text>
<text x="333.8" y="346.2" transform="rotate(-90 333.8 346.2)">T29</text>
<text x="338.8" y="346.2" transform="rotate(-90 338.8 346.2)">T30</text>
<text x="343.9" y="346.2" transform="rotate(-90 343.9 346.2)">T31</text>
<text x="349" y="346.2" transform="rotate(-90 349 346.2)">T32</text>
<text x="354.1" y="346.2" transform="rotate(-90 354.1 346.2)">T33</text>
<text x="359.2" y="346.2" transform="rotate(-90 359.2 346.2)">T34</text>
<text x="364.2" y="346.2" transform="rotate(-90 364.2 346.2)">T35</text>
<text x="369.3" y="346.2" transform="rotate(-90 369.3 346.2)">T36</text>
<text x="374.4" y="346.2" transform="rotate(-90 374.4 346.2)">T37</text>
<text x="379.5" y="346.2" transform="rotate(-90 379.5 346.2)">T38</text>
<text x="384.6" y="346.2" transform="rotate(-90 384.6 346.2)">T39</text>
<text x="389.6" y="346.2" transform="rotate(-90 389.6 346.2)">T40</text>
<text x="394.7" y="346.2" transform="rotate(-90 394.7 346.2)">T41</text>
<text x="399.8" y="346.2" transform="rotate(-90 399.8 346.2)">T42</text>
<text x="404.9" y="346.2" transform="rotate(-90 404.9 346.2)">T43</text>
<text x="190.9" y="358.1">+</text>
<text x="191.1" y="354.3">1</text>
<text x="196.2" y="354.3">2</text>
<text x="196.4" y="358.1">-</text>
<text x="201" y="358.1">+</text>
<text x="201.3" y="354.3">3</text>
<text x="206.3" y="354.3">4</text>
<text x="206.5" y="358.1">-</text>
<text x="211.2" y="358.1">+</text>
<text x="211.4" y="354.3">5</text>
<text x="216.5" y="354.3">6</text>
<text x="216.7" y="358.1">-</text>
<text x="221.4" y="358.1">+</text>
<text x="221.6" y="354.3">7</text>
<text x="226.7" y="354.3">8</text>
<text x="226.9" y="358.1">-</text>
<text x="231.5" y="358.1">+</text>
<text x="231.7" y="354.3">9</text>
<text x="236.1" y="354.3">10</text>
<text x="237" y="358.1">-</text>
<text x="241.2" y="354.3">11</text>
<text x="241.7" y="358.1">+</text>
<text x="246.3" y="354.3">12</text>
<text x="247.2" y="358.1">-</text>
<text x="251.4" y="354.3">13</text>
<text x="251.8" y="358.1">+</text>
<text x="256.5" y="354.3">14</text>
<text x="257.3" y="358.1">-</text>
<text x="261.5" y="354.3">15</text>
<text x="262" y="358.1">+</text>
<text x="266.6" y="354.3">16</text>
<text x="267.5" y="358.1">-</text>
<text x="271.7" y="354.3">17</text>
<text x="272.2" y="358.1">+</text>
<text x="276.8" y="354.3">18</text>
<text x="277.7" y="358.1">-</text>
<text x="282.3" y="354.3">19</text>
<text x="282.3" y="358.1">+</text>
<text x="286.9" y="354.3">20</text>
<text x="287.8" y="358.1">-</text>
<text x="292" y="354.3">21</text>
<text x="292.5" y="358.1">+</text>
<text x="297.1" y="354.3">22</text>
<text x="298" y="358.1">-</text>
<text x="302" y="358.1">NC CM NO</text>
<text x="302.2" y="354.3">23</text>
<text x="307.3" y="354.3">24</text>
<text x="312.3" y="354.3">25</text>
<text x="317.2" y="358.1">NC CM NO</text>
<text x="317.4" y="354.3">26</text>
<text x="322.5" y="354.3">27</text>
<text x="327.6" y="354.3">28</text>
<text x="332.4" y="358.1">NC CM NO</text>
<text x="332.7" y="354.3">29</text>
<text x="337.7" y="354.3">30</text>
<text x="342.8" y="354.3">31</text>
<text x="347.7" y="358.1">NC CM NO</text>
<text x="347.9" y="354.3">32</text>
<text x="353" y="354.3">33</text>
<text x="358.1" y="354.3">34</text>
<text x="362.9" y="358.1">NC CM NO</text>
<text x="363.1" y="354.3">35</text>
<text x="368.2" y="354.3">36</text>
<text x="373.3" y="354.3">37</text>
<text x="378.2" y="358.1">NC CM NO</text>
<text x="378.4" y="354.3">38</text>
<text x="383.5" y="354.3">39</text>
<text x="388.5" y="354.3">40</text>
<text x="393.4" y="358.1">NC CM NO</text>
<text x="393.6" y="354.3">41</text>
<text x="398.7" y="354.3">42</text>
<text x="403.8" y="354.3">43</text>
<text x="192.8" y="362.7">T1</text>
<text x="203" y="362.7">T2</text>
<text x="213.1" y="362.7">T3</text>
<text x="223.3" y="362.7">T4</text>
<text x="233.4" y="362.7">T5</text>
<text x="243.6" y="362.7">T6</text>
<text x="253.8" y="362.7">T7</text>
<text x="263.9" y="362.7">T8</text>
<text x="274.1" y="362.7">T9</text>
<text x="283.6" y="362.7">T10</text>
<text x="293.7" y="362.7">T11</text>
<text x="306.6" y="362.7">T12</text>
<text x="321.8" y="362.7">T13</text>
<text x="337.1" y="362.7">T14</text>
<text x="352.3" y="362.7">T15</text>
<text x="367.5" y="362.7">T16</text>
<text x="382.8" y="362.7">T17</text>
<text x="398" y="362.7">T18</text>
<text x="68.6" y="375.5">M_SCREW</text>
<text x="109.1" y="372.1">R2</text>
<text x="108.4" y="378.9">10K</text>
<text x="332" y="382.8">DRAWN</text>
<text x="133.3" y="392.4">COMMON</text>
<text x="331.8" y="392.9">CHECKED</text>
<text x="332" y="405.4">ENGINEER</text>
<text x="396.8" y="405.1">SIZE</text>
<text x="407" y="405.1">DWG. NO.</text>
<text x="483.7" y="405.4">SHEET</text>
<text x="523.8" y="405.1">PROD</text>
<text x="524.3" y="407.7">REV.</text>
<text x="407" y="411.5">FILE</text>
<text x="483.4" y="411.7">SCALE</text>
</g>
</svg>
